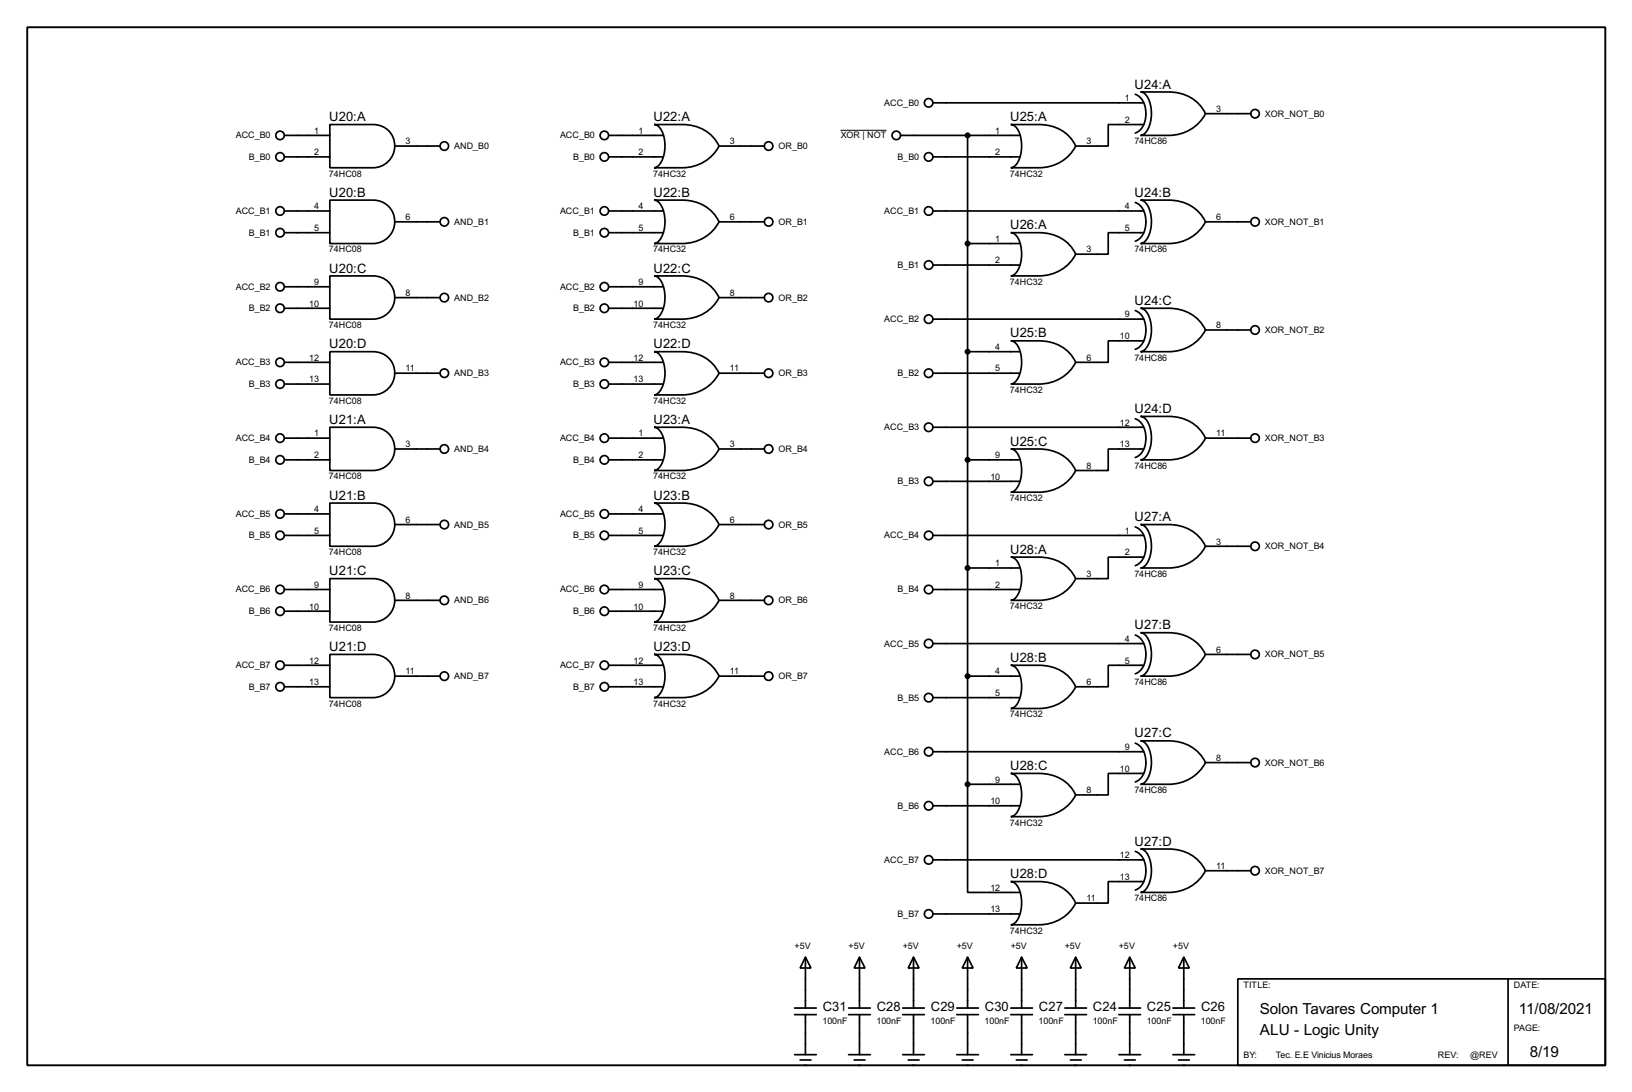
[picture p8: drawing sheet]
<svg xmlns="http://www.w3.org/2000/svg" width="383mm" height="256mm" viewBox="0 0 383 256" stroke-linecap="round" stroke-linejoin="round" font-family="sans-serif">
<path d="M6.4 6.4h370.8v243.8h-370.8z" fill="none" stroke="#000" stroke-width=".45"/>
<g fill="none" stroke="#000" stroke-width=".4">
<path d="M66.9 31.8h10.6M66.9 36.9h10.6M77.5 29.3h10.2a5.1 5.1 0 0 1 5.1 5 5.1 5.1 0 0 1-5.1 5.1h-10.2zM92.8 34.3h10.6M143.1 31.8h12.7M143.1 36.9h12.7M153.7 29.3h6.6a9.2 9.2 0 0 1 8.7 5 9.6 9.6 0 0 1-8.7 5.1h-6.6a3.5 3.5 0 0 0 2.3-3.1 7.2 7.2 0 0 0-1.4-6.7zM169 34.3h10.6M211.6 31.8h28M219.3 36.9h20.3M219.3 24.2h49.5M227.4 31.8v152.4"/>
<path d="M237.5 29.3h6.6a9.1 9.1 0 0 1 8.7 5 9.5 9.5 0 0 1-8.7 5.1h-6.6a3.4 3.4 0 0 0 2.3-3.1 7.3 7.3 0 0 0-1.4-6.7zM266.8 22.2a5.1 5.1 0 0 1 2.3 6.1 3.8 3.8 0 0 1-2.3 3M268 21.6h6.6a9.2 9.2 0 0 1 8.7 5.1 9.6 9.6 0 0 1-8.7 5.1h-6.6a3.5 3.5 0 0 0 2.3-3.1 7.3 7.3 0 0 0-1.4-6.7zM268.8 29.3h-8.4v5h-7.6M283.3 26.7h10.6M66.9 49.6h10.6M66.9 54.7h10.6M77.5 47h10.2a5.1 5.1 0 0 1 5.1 5.1 5.1 5.1 0 0 1-5.1 5.1h-10.2zM92.8 52.1h10.6M143.1 49.6h12.7M143.1 54.7h12.7M153.7 47h6.6a9.2 9.2 0 0 1 8.7 5.1 9.6 9.6 0 0 1-8.7 5.1h-6.6a3.5 3.5 0 0 0 2.3-3.1 7.3 7.3 0 0 0-1.4-6.7z"/>
<path d="M169 52.1h10.6M219.3 49.6h49.5M227.4 57.2h12.2M237.5 54.7h6.6a9.1 9.1 0 0 1 8.7 5 9.5 9.5 0 0 1-8.7 5.1h-6.6a3.4 3.4 0 0 0 2.3-3.1 7.3 7.3 0 0 0-1.4-6.7zM266.8 47.6a5.1 5.1 0 0 1 2.3 6.1 3.8 3.8 0 0 1-2.3 3M268 47h6.6a9.2 9.2 0 0 1 8.7 5.1 9.6 9.6 0 0 1-8.7 5.1h-6.6a3.5 3.5 0 0 0 2.3-3.1 7.3 7.3 0 0 0-1.4-6.7zM268.8 54.7h-8.4v5h-7.6M283.3 52.1h10.6M66.9 67.4h10.6M66.9 72.4h10.6M77.5 64.8h10.2a5.1 5.1 0 0 1 5.1 5.1 5.1 5.1 0 0 1-5.1 5.1h-10.2zM92.8 69.9h10.6"/>
<path d="M143.1 67.4h12.7M143.1 72.4h12.7M153.7 64.8h6.6a9.2 9.2 0 0 1 8.7 5.1 9.6 9.6 0 0 1-8.7 5.1h-6.6a3.5 3.5 0 0 0 2.3-3.2 7.3 7.3 0 0 0-1.4-6.6zM169 69.9h10.6M219.3 62.3h20.3M219.3 75h49.5M266.8 73a5.1 5.1 0 0 1 2.3 6.1 3.8 3.8 0 0 1-2.3 3M268 72.4h6.6a9.2 9.2 0 0 1 8.7 5.1 9.6 9.6 0 0 1-8.7 5.1h-6.6a3.5 3.5 0 0 0 2.3-3.1 7.3 7.3 0 0 0-1.4-6.7zM283.3 77.5h10.6M66.9 85.1h10.6M66.9 90.2h10.6M77.5 82.6h10.2a5.1 5.1 0 0 1 5.1 5.1 5.1 5.1 0 0 1-5.1 5.1h-10.2z"/>
<path d="M92.8 87.7h10.6M143.1 85.1h12.7M143.1 90.2h12.7M153.7 82.6h6.6a9.2 9.2 0 0 1 8.7 5.1 9.6 9.6 0 0 1-8.7 5.1h-6.6a3.5 3.5 0 0 0 2.3-3.2 7.2 7.2 0 0 0-1.4-6.6zM169 87.7h10.6M219.3 87.7h20.3M227.4 82.6h12.2M237.5 80.1h6.6a9.1 9.1 0 0 1 8.7 5 9.5 9.5 0 0 1-8.7 5.1h-6.6a3.4 3.4 0 0 0 2.3-3.1 7.3 7.3 0 0 0-1.4-6.7zM266.8 98.4a5.1 5.1 0 0 1 2.3 6.1 3.8 3.8 0 0 1-2.3 3M268 97.8h6.6a9.2 9.2 0 0 1 8.7 5.1 9.6 9.6 0 0 1-8.7 5.1h-6.6a3.5 3.5 0 0 0 2.3-3.1 7.3 7.3 0 0 0-1.4-6.7zM268.8 80.1h-8.4v5h-7.6M66.9 102.9h10.6"/>
<path d="M66.9 108h10.6M77.5 100.4h10.2a5.1 5.1 0 0 1 5.1 5 5.1 5.1 0 0 1-5.1 5.1h-10.2zM77.5 118.2h10.2a5.1 5.1 0 0 1 5.1 5 5.1 5.1 0 0 1-5.1 5.1h-10.2zM92.8 105.5h10.6M143.1 102.9h12.7M143.1 108h12.7M153.7 100.4h6.6a9.2 9.2 0 0 1 8.7 5.1 9.6 9.6 0 0 1-8.7 5h-6.6a3.5 3.5 0 0 0 2.3-3.1 7.3 7.3 0 0 0-1.4-6.7zM153.7 118.2h6.6a9.2 9.2 0 0 1 8.7 5 9.6 9.6 0 0 1-8.7 5.1h-6.6a3.5 3.5 0 0 0 2.3-3.1 7.2 7.2 0 0 0-1.4-6.7zM169 105.5h10.6M219.3 100.4h49.5M219.3 113.1h20.3M227.4 108h12.2"/>
<path d="M237.5 105.5h6.6a9.1 9.1 0 0 1 8.7 5 9.5 9.5 0 0 1-8.7 5.1h-6.6a3.4 3.4 0 0 0 2.3-3.1 7.3 7.3 0 0 0-1.4-6.7zM268.8 105.5h-8.4v5h-7.6M283.3 102.9h10.6M66.9 120.7h10.6M66.9 125.8h10.6M66.9 138.5h10.6M77.5 135.9h10.2a5.1 5.1 0 0 1 5.1 5.1 5.1 5.1 0 0 1-5.1 5.1h-10.2zM92.8 123.2h10.6M143.1 120.7h12.7M143.1 125.8h12.7M143.1 138.5h12.7M153.7 135.9h6.6a9.2 9.2 0 0 1 8.7 5.1 9.6 9.6 0 0 1-8.7 5.1h-6.6a3.5 3.5 0 0 0 2.3-3.1 7.3 7.3 0 0 0-1.4-6.7z"/>
<path d="M169 123.2h10.6M219.3 125.8h49.5M219.3 138.5h20.3M227.4 133.4h12.2M237.5 130.9h6.6a9.1 9.1 0 0 1 8.7 5 9.5 9.5 0 0 1-8.7 5.1h-6.6a3.4 3.4 0 0 0 2.3-3.1 7.3 7.3 0 0 0-1.4-6.7zM266.8 123.8a5.1 5.1 0 0 1 2.3 6.1 3.8 3.8 0 0 1-2.3 3M268 123.2h6.6a9.2 9.2 0 0 1 8.7 5.1 9.6 9.6 0 0 1-8.7 5.1h-6.6a3.5 3.5 0 0 0 2.3-3.1 7.3 7.3 0 0 0-1.4-6.7zM268.8 130.9h-8.4v5h-7.6M283.3 128.3h10.6M66.9 143.6h10.6M66.9 156.3h10.6M77.5 153.7h10.2a5.1 5.1 0 0 1 5.1 5.1 5.1 5.1 0 0 1-5.1 5.1h-10.2z"/>
<path d="M92.8 141h10.6M92.8 158.8h10.6M143.1 143.6h12.7M143.1 156.3h12.7M153.7 153.7h6.6a9.2 9.2 0 0 1 8.7 5.1 9.6 9.6 0 0 1-8.7 5.1h-6.6a3.5 3.5 0 0 0 2.3-3.2 7.3 7.3 0 0 0-1.4-6.6zM169 141h10.6M169 158.8h10.6M219.3 151.2h49.5M227.4 158.8h12.2M237.5 156.3h6.6a9.1 9.1 0 0 1 8.7 5 9.5 9.5 0 0 1-8.7 5.1h-6.6a3.4 3.4 0 0 0 2.3-3.1 7.3 7.3 0 0 0-1.4-6.7zM266.8 149.2a5.1 5.1 0 0 1 2.3 6.1 3.8 3.8 0 0 1-2.3 3M268 148.6h6.6a9.2 9.2 0 0 1 8.7 5.1 9.6 9.6 0 0 1-8.7 5.1h-6.6a3.5 3.5 0 0 0 2.3-3.1 7.3 7.3 0 0 0-1.4-6.7z"/>
<path d="M268.8 156.3h-8.4v5h-7.6M283.3 153.7h10.6M66.9 161.3h10.6M143.1 161.3h12.7M219.3 163.9h20.3M219.3 176.6h49.5M266.8 174.6a5.1 5.1 0 0 1 2.3 6.1 3.8 3.8 0 0 1-2.3 3M268 174h6.6a9.2 9.2 0 0 1 8.7 5.1 9.6 9.6 0 0 1-8.7 5.1h-6.6a3.5 3.5 0 0 0 2.3-3.1 7.3 7.3 0 0 0-1.4-6.7zM283.3 179.1h10.6M219.3 189.3h20.3M227.4 184.2v25.4h12.2M227.4 184.2h12.2"/>
<path d="M237.5 181.7h6.6a9.1 9.1 0 0 1 8.7 5 9.5 9.5 0 0 1-8.7 5.1h-6.6a3.4 3.4 0 0 0 2.3-3.1 7.3 7.3 0 0 0-1.4-6.7zM266.8 200a5.1 5.1 0 0 1 2.3 6.1 3.8 3.8 0 0 1-2.3 3M268 199.4h6.6a9.2 9.2 0 0 1 8.7 5.1 9.6 9.6 0 0 1-8.7 5.1h-6.6a3.5 3.5 0 0 0 2.3-3.1 7.3 7.3 0 0 0-1.4-6.7zM268.8 181.7h-8.4v5h-7.6M219.3 202h49.5M219.3 214.7h20.3M237.5 207.1h6.6a9.1 9.1 0 0 1 8.7 5 9.5 9.5 0 0 1-8.7 5.1h-6.6a3.4 3.4 0 0 0 2.3-3.1 7.3 7.3 0 0 0-1.4-6.7zM268.8 207.1h-8.4v5h-7.6M283.3 204.5h10.6M186.7 238.3h5.1M186.7 236.8h5.1M189.3 224.8l1.3 2.6h-2.6z"/>
<path d="M189.3 224.8v12M189.3 238.3v9.4M199.4 238.3h5.1M199.4 236.8h5.1M202 224.8l1.3 2.6h-2.6zM202 224.8v12M202 238.3v9.4M212.1 238.3h5.1M212.1 236.8h5.1M214.7 224.8l1.3 2.6h-2.6zM214.7 224.8v12M214.7 238.3v9.4"/>
<path d="M224.8 238.3h5.1M224.8 236.8h5.1M227.4 224.8l1.3 2.6h-2.6zM227.4 224.8v12M227.4 238.3v9.4M237.5 238.3h5.1M237.5 236.8h5.1M240.1 224.8l1.3 2.6h-2.6zM240.1 224.8v12M240.1 238.3v9.4M250.2 238.3h5.1M250.2 236.8h5.1"/>
<path d="M252.8 224.8l1.3 2.6h-2.6zM252.8 224.8v12M252.8 238.3v9.4M262.9 238.3h5.1M262.9 236.8h5.1M265.5 224.8l1.3 2.6h-2.6zM265.5 224.8v12M265.5 238.3v9.4M275.6 238.3h5.1M275.6 236.8h5.1M278.2 224.8l1.3 2.6h-2.6zM278.2 224.8v12"/>
<path d="M278.2 238.3v9.4M290.9 229.9h86.3v20.3h-86.3zM354.4 229.9v20.3M186.7 247.7h5.1M188 249h2.6M189 250.2h.5M199.4 247.7h5.1M200.7 249h2.6M201.7 250.2h.5M212.1 247.7h5.1M213.4 249h2.6M214.4 250.2h.5"/>
<path d="M224.8 247.7h5.1M226.1 249h2.6M227.1 250.2h.5M237.5 247.7h5.1M238.8 249h2.6M239.8 250.2h.5M250.2 247.7h5.1M251.5 249h2.6M252.5 250.2h.5M262.9 247.7h5.1M264.2 249h2.6M265.2 250.2h.5"/>
<path d="M275.6 247.7h5.1M276.9 249h2.6M277.9 250.2h.5"/>
<circle cx="65.8" cy="31.8" r="1"/>
<circle cx="65.8" cy="36.9" r="1"/>
<circle cx="104.4" cy="34.3" r="1"/>
<circle cx="142" cy="31.8" r="1"/>
<circle cx="142" cy="36.9" r="1"/>
<circle cx="180.6" cy="34.3" r="1"/>
<circle cx="210.6" cy="31.8" r="1"/>
<circle cx="218.2" cy="36.9" r="1"/>
<circle cx="218.2" cy="24.2" r="1"/>
<circle cx="294.9" cy="26.7" r="1"/>
<circle cx="65.8" cy="49.6" r="1"/>
<circle cx="65.8" cy="54.7" r="1"/>
<circle cx="104.4" cy="52.1" r="1"/>
<circle cx="142" cy="49.6" r="1"/>
<circle cx="142" cy="54.7" r="1"/>
<circle cx="180.6" cy="52.1" r="1"/>
<circle cx="218.2" cy="49.6" r="1"/>
<circle cx="294.9" cy="52.1" r="1"/>
<circle cx="65.8" cy="67.4" r="1"/>
<circle cx="65.8" cy="72.4" r="1"/>
<circle cx="104.4" cy="69.9" r="1"/>
<circle cx="142" cy="72.4" r="1"/>
<circle cx="142" cy="67.4" r="1"/>
<circle cx="180.6" cy="69.9" r="1"/>
<circle cx="218.2" cy="75" r="1"/>
<circle cx="218.2" cy="62.3" r="1"/>
<circle cx="294.9" cy="77.5" r="1"/>
<circle cx="65.8" cy="85.1" r="1"/>
<circle cx="65.8" cy="90.2" r="1"/>
<circle cx="104.4" cy="87.7" r="1"/>
<circle cx="142" cy="85.1" r="1"/>
<circle cx="142" cy="90.2" r="1"/>
<circle cx="180.6" cy="87.7" r="1"/>
<circle cx="218.2" cy="87.7" r="1"/>
<circle cx="65.8" cy="108" r="1"/>
<circle cx="65.8" cy="102.9" r="1"/>
<circle cx="104.4" cy="105.5" r="1"/>
<circle cx="142" cy="108" r="1"/>
<circle cx="142" cy="102.9" r="1"/>
<circle cx="180.6" cy="105.5" r="1"/>
<circle cx="218.2" cy="100.4" r="1"/>
<circle cx="218.2" cy="113.1" r="1"/>
<circle cx="294.9" cy="102.9" r="1"/>
<circle cx="65.8" cy="120.7" r="1"/>
<circle cx="65.8" cy="138.5" r="1"/>
<circle cx="65.8" cy="125.8" r="1"/>
<circle cx="104.4" cy="123.2" r="1"/>
<circle cx="142" cy="125.8" r="1"/>
<circle cx="142" cy="138.5" r="1"/>
<circle cx="142" cy="120.7" r="1"/>
<circle cx="180.6" cy="123.2" r="1"/>
<circle cx="218.2" cy="125.8" r="1"/>
<circle cx="218.2" cy="138.5" r="1"/>
<circle cx="294.9" cy="128.3" r="1"/>
<circle cx="65.8" cy="143.6" r="1"/>
<circle cx="65.8" cy="156.3" r="1"/>
<circle cx="104.4" cy="141" r="1"/>
<circle cx="104.4" cy="158.8" r="1"/>
<circle cx="142" cy="143.6" r="1"/>
<circle cx="142" cy="156.3" r="1"/>
<circle cx="180.6" cy="141" r="1"/>
<circle cx="180.6" cy="158.8" r="1"/>
<circle cx="218.2" cy="151.2" r="1"/>
<circle cx="294.9" cy="153.7" r="1"/>
<circle cx="65.8" cy="161.3" r="1"/>
<circle cx="142" cy="161.3" r="1"/>
<circle cx="218.2" cy="176.6" r="1"/>
<circle cx="218.2" cy="163.9" r="1"/>
<circle cx="294.9" cy="179.1" r="1"/>
<circle cx="218.2" cy="189.3" r="1"/>
<circle cx="218.2" cy="214.7" r="1"/>
<circle cx="218.2" cy="202" r="1"/>
<circle cx="294.9" cy="204.5" r="1"/>
</g>
<path d="M197.5 30.6h10.8" fill="none" stroke="#000" stroke-width=".23"/>
<g fill="#000" stroke="#000" stroke-width=".4">
<circle cx="227.3" cy="31.8" r=".5"/>
<circle cx="227.3" cy="57.2" r=".5"/>
<circle cx="227.3" cy="82.6" r=".5"/>
<circle cx="227.3" cy="108" r=".5"/>
<circle cx="227.3" cy="133.4" r=".5"/>
<circle cx="227.3" cy="158.8" r=".5"/>
<circle cx="227.3" cy="184.2" r=".5"/>
</g>
<g font-size="4">
<text x="296" y="238.1">Solon Tavares Computer 1</text>
<text x="356.9" y="238.1">11/08/2021</text>
<text x="296" y="243.1">ALU - Logic Unity</text>
<text x="359.5" y="248.2">8/19</text>
</g>
<g font-size="3.4">
<text x="266.6" y="20.8">U24:A</text>
<text x="77.4" y="28.5">U20:A</text>
<text x="153.6" y="28.5">U22:A</text>
<text x="237.4" y="28.5">U25:A</text>
<text x="77.4" y="46.2">U20:B</text>
<text x="153.6" y="46.2">U22:B</text>
<text x="266.6" y="46.2">U24:B</text>
<text x="237.4" y="53.9">U26:A</text>
<text x="77.4" y="64">U20:C</text>
<text x="153.6" y="64">U22:C</text>
<text x="266.6" y="71.6">U24:C</text>
<text x="77.4" y="81.8">U20:D</text>
<text x="153.6" y="81.8">U22:D</text>
<text x="237.4" y="79.3">U25:B</text>
<text x="77.4" y="99.6">U21:A</text>
<text x="153.6" y="99.6">U23:A</text>
<text x="266.6" y="97">U24:D</text>
<text x="237.4" y="104.7">U25:C</text>
<text x="77.4" y="117.4">U21:B</text>
<text x="153.6" y="117.4">U23:B</text>
<text x="266.6" y="122.4">U27:A</text>
<text x="237.4" y="130.1">U28:A</text>
<text x="77.4" y="135.1">U21:C</text>
<text x="153.6" y="135.1">U23:C</text>
<text x="266.6" y="147.8">U27:B</text>
<text x="77.4" y="152.9">U21:D</text>
<text x="153.6" y="152.9">U23:D</text>
<text x="237.4" y="155.5">U28:B</text>
<text x="266.6" y="173.2">U27:C</text>
<text x="237.4" y="180.9">U28:C</text>
<text x="266.6" y="198.6">U27:D</text>
<text x="237.4" y="206.3">U28:D</text>
<text x="193.3" y="237.6">C31</text>
<text x="206" y="237.6">C28</text>
<text x="218.7" y="237.6">C29</text>
<text x="231.4" y="237.6">C30</text>
<text x="244.1" y="237.6">C27</text>
<text x="256.8" y="237.6">C24</text>
<text x="269.5" y="237.6">C25</text>
<text x="282.2" y="237.6">C26</text>
</g>
<g font-size="2.4">
<text x="264.3" y="23.7">1</text>
<text x="207.8" y="24.8">ACC_B0</text>
<text x="264.3" y="28.9">2</text>
<text x="285.8" y="26.3">3</text>
<text x="297.2" y="27.4">XOR_NOT_B0</text>
<text x="55.4" y="32.5">ACC_B0</text>
<text x="73.8" y="31.4">1</text>
<text x="95.3" y="33.9">3</text>
<text x="106.7" y="35">AND_B0</text>
<text x="131.6" y="32.5">ACC_B0</text>
<text x="150" y="31.4">1</text>
<text x="171.5" y="33.9">3</text>
<text x="182.9" y="35">OR_B0</text>
<text x="197.5" y="32.5">XOR | NOT</text>
<text x="233.9" y="31.4">1</text>
<text x="255.3" y="33.9">3</text>
<text x="266.6" y="33.9">74HC86</text>
<text x="58.5" y="37.5">B_B0</text>
<text x="73.8" y="36.4">2</text>
<text x="77.3" y="41.5">74HC08</text>
<text x="134.7" y="37.5">B_B0</text>
<text x="150" y="36.4">2</text>
<text x="153.5" y="41.5">74HC32</text>
<text x="210.9" y="37.5">B_B0</text>
<text x="233.9" y="36.4">2</text>
<text x="237.3" y="41.5">74HC32</text>
<text x="55.4" y="50.2">ACC_B1</text>
<text x="73.8" y="49.2">4</text>
<text x="95.3" y="51.7">6</text>
<text x="106.7" y="52.8">AND_B1</text>
<text x="131.6" y="50.2">ACC_B1</text>
<text x="150" y="49.2">4</text>
<text x="171.5" y="51.7">6</text>
<text x="182.9" y="52.8">OR_B1</text>
<text x="207.8" y="50.2">ACC_B1</text>
<text x="264.3" y="49.2">4</text>
<text x="285.8" y="51.7">6</text>
<text x="297.2" y="52.8">XOR_NOT_B1</text>
<text x="58.5" y="55.4">B_B1</text>
<text x="73.8" y="54.3">5</text>
<text x="77.3" y="59.3">74HC08</text>
<text x="134.7" y="55.4">B_B1</text>
<text x="150" y="54.3">5</text>
<text x="153.5" y="59.3">74HC32</text>
<text x="233.9" y="56.8">1</text>
<text x="255.3" y="59.3">3</text>
<text x="264.3" y="54.3">5</text>
<text x="266.6" y="59.3">74HC86</text>
<text x="210.9" y="62.9">B_B1</text>
<text x="233.9" y="61.9">2</text>
<text x="55.4" y="68.1">ACC_B2</text>
<text x="72.7" y="72">10</text>
<text x="73.8" y="67">9</text>
<text x="95.3" y="69.5">8</text>
<text x="106.7" y="70.6">AND_B2</text>
<text x="131.6" y="68.1">ACC_B2</text>
<text x="148.9" y="72">10</text>
<text x="150" y="67">9</text>
<text x="171.5" y="69.5">8</text>
<text x="182.9" y="70.6">OR_B2</text>
<text x="237.3" y="66.9">74HC32</text>
<text x="58.5" y="73.1">B_B2</text>
<text x="77.3" y="77.1">74HC08</text>
<text x="134.7" y="73.1">B_B2</text>
<text x="153.5" y="77.1">74HC32</text>
<text x="207.8" y="75.6">ACC_B2</text>
<text x="264.3" y="74.6">9</text>
<text x="285.8" y="77.1">8</text>
<text x="233.9" y="82.2">4</text>
<text x="263.2" y="79.7">10</text>
<text x="297.2" y="78.2">XOR_NOT_B2</text>
<text x="55.4" y="85.8">ACC_B3</text>
<text x="72.7" y="84.7">12</text>
<text x="72.7" y="89.8">13</text>
<text x="95.3" y="87.3">11</text>
<text x="106.7" y="88.4">AND_B3</text>
<text x="131.6" y="85.8">ACC_B3</text>
<text x="148.9" y="84.7">12</text>
<text x="148.9" y="89.8">13</text>
<text x="171.5" y="87.3">11</text>
<text x="182.9" y="88.4">OR_B3</text>
<text x="210.9" y="88.4">B_B2</text>
<text x="233.9" y="87.3">5</text>
<text x="255.3" y="84.7">6</text>
<text x="266.6" y="84.7">74HC86</text>
<text x="58.5" y="90.9">B_B3</text>
<text x="77.3" y="94.9">74HC08</text>
<text x="134.7" y="90.9">B_B3</text>
<text x="153.5" y="94.9">74HC32</text>
<text x="237.3" y="92.3">74HC32</text>
<text x="207.8" y="101.1">ACC_B3</text>
<text x="263.2" y="100">12</text>
<text x="55.4" y="103.6">ACC_B4</text>
<text x="73.8" y="102.5">1</text>
<text x="73.8" y="107.6">2</text>
<text x="95.3" y="105.1">3</text>
<text x="106.7" y="106.2">AND_B4</text>
<text x="131.6" y="103.6">ACC_B4</text>
<text x="150" y="102.5">1</text>
<text x="150" y="107.6">2</text>
<text x="171.5" y="105.1">3</text>
<text x="182.9" y="106.2">OR_B4</text>
<text x="233.9" y="107.6">9</text>
<text x="263.2" y="105.1">13</text>
<text x="285.8" y="102.5">11</text>
<text x="297.2" y="103.6">XOR_NOT_B3</text>
<text x="58.5" y="108.7">B_B4</text>
<text x="77.3" y="112.6">74HC08</text>
<text x="134.7" y="108.7">B_B4</text>
<text x="153.5" y="112.6">74HC32</text>
<text x="210.9" y="113.8">B_B3</text>
<text x="232.7" y="112.7">10</text>
<text x="255.3" y="110.1">8</text>
<text x="266.6" y="110.1">74HC86</text>
<text x="237.3" y="117.7">74HC32</text>
<text x="55.4" y="121.4">ACC_B5</text>
<text x="73.8" y="120.3">4</text>
<text x="73.8" y="125.4">5</text>
<text x="95.3" y="122.8">6</text>
<text x="106.7" y="123.9">AND_B5</text>
<text x="131.6" y="121.4">ACC_B5</text>
<text x="150" y="120.3">4</text>
<text x="150" y="125.4">5</text>
<text x="171.5" y="122.8">6</text>
<text x="182.9" y="123.9">OR_B5</text>
<text x="264.3" y="125.4">1</text>
<text x="58.5" y="126.5">B_B5</text>
<text x="77.3" y="130.4">74HC08</text>
<text x="134.7" y="126.5">B_B5</text>
<text x="153.5" y="130.4">74HC32</text>
<text x="207.8" y="126.5">ACC_B4</text>
<text x="264.3" y="130.5">2</text>
<text x="285.8" y="127.9">3</text>
<text x="297.2" y="129">XOR_NOT_B4</text>
<text x="233.9" y="133">1</text>
<text x="255.3" y="135.5">3</text>
<text x="266.6" y="135.5">74HC86</text>
<text x="55.4" y="139.2">ACC_B6</text>
<text x="72.7" y="143.2">10</text>
<text x="73.8" y="138.1">9</text>
<text x="95.3" y="140.6">8</text>
<text x="106.7" y="141.7">AND_B6</text>
<text x="131.6" y="139.2">ACC_B6</text>
<text x="148.9" y="143.2">10</text>
<text x="150" y="138.1">9</text>
<text x="171.5" y="140.6">8</text>
<text x="182.9" y="141.7">OR_B6</text>
<text x="210.9" y="139.2">B_B4</text>
<text x="233.9" y="138.1">2</text>
<text x="237.3" y="143.1">74HC32</text>
<text x="58.5" y="144.3">B_B6</text>
<text x="77.3" y="148.2">74HC08</text>
<text x="134.7" y="144.3">B_B6</text>
<text x="153.5" y="148.2">74HC32</text>
<text x="72.7" y="155.9">12</text>
<text x="148.9" y="155.9">12</text>
<text x="207.8" y="151.9">ACC_B5</text>
<text x="264.3" y="150.8">4</text>
<text x="264.3" y="155.9">5</text>
<text x="285.8" y="153.3">6</text>
<text x="297.2" y="154.4">XOR_NOT_B5</text>
<text x="55.4" y="157">ACC_B7</text>
<text x="72.7" y="160.9">13</text>
<text x="95.3" y="158.4">11</text>
<text x="106.7" y="159.5">AND_B7</text>
<text x="131.6" y="157">ACC_B7</text>
<text x="148.9" y="160.9">13</text>
<text x="171.5" y="158.4">11</text>
<text x="182.9" y="159.5">OR_B7</text>
<text x="233.9" y="158.4">4</text>
<text x="255.3" y="160.9">6</text>
<text x="266.6" y="160.9">74HC86</text>
<text x="58.5" y="162">B_B7</text>
<text x="77.3" y="166">74HC08</text>
<text x="134.7" y="162">B_B7</text>
<text x="153.5" y="166">74HC32</text>
<text x="210.9" y="164.6">B_B5</text>
<text x="233.9" y="163.5">5</text>
<text x="237.3" y="168.5">74HC32</text>
<text x="207.8" y="177.3">ACC_B6</text>
<text x="264.3" y="176.2">9</text>
<text x="285.8" y="178.7">8</text>
<text x="297.2" y="179.8">XOR_NOT_B6</text>
<text x="233.9" y="183.8">9</text>
<text x="263.2" y="181.3">10</text>
<text x="210.9" y="190">B_B6</text>
<text x="232.7" y="188.9">10</text>
<text x="255.3" y="186.3">8</text>
<text x="266.6" y="186.3">74HC86</text>
<text x="237.3" y="193.9">74HC32</text>
<text x="207.8" y="202.7">ACC_B7</text>
<text x="263.2" y="201.6">12</text>
<text x="232.7" y="209.2">12</text>
<text x="263.2" y="206.7">13</text>
<text x="285.8" y="204.1">11</text>
<text x="297.2" y="205.2">XOR_NOT_B7</text>
<text x="210.9" y="215.4">B_B7</text>
<text x="232.7" y="214.3">13</text>
<text x="255.3" y="211.7">11</text>
<text x="266.6" y="211.7">74HC86</text>
<text x="237.3" y="219.3">74HC32</text>
<text x="186.7" y="223">+5V</text>
<text x="199.4" y="223">+5V</text>
<text x="212.1" y="223">+5V</text>
<text x="224.8" y="223">+5V</text>
<text x="237.5" y="223">+5V</text>
<text x="250.2" y="223">+5V</text>
<text x="262.9" y="223">+5V</text>
<text x="275.6" y="223">+5V</text>
<text x="292.2" y="232.1">TITLE:</text>
<text x="355.7" y="232.1">DATE:</text>
<text x="193.3" y="240.5">100nF</text>
<text x="206" y="240.5">100nF</text>
<text x="218.7" y="240.5">100nF</text>
<text x="231.4" y="240.5">100nF</text>
<text x="244.1" y="240.5">100nF</text>
<text x="256.8" y="240.5">100nF</text>
<text x="269.5" y="240.5">100nF</text>
<text x="282.2" y="240.5">100nF</text>
<text x="355.7" y="242.2">PAGE:</text>
<text x="292.2" y="248.6">BY:</text>
<text x="299.8" y="248.6">Tec. E.E Vinicius Moraes</text>
<text x="337.9" y="248.6">REV:</text>
<text x="345.5" y="248.6">@REV</text>
</g>
</svg>
